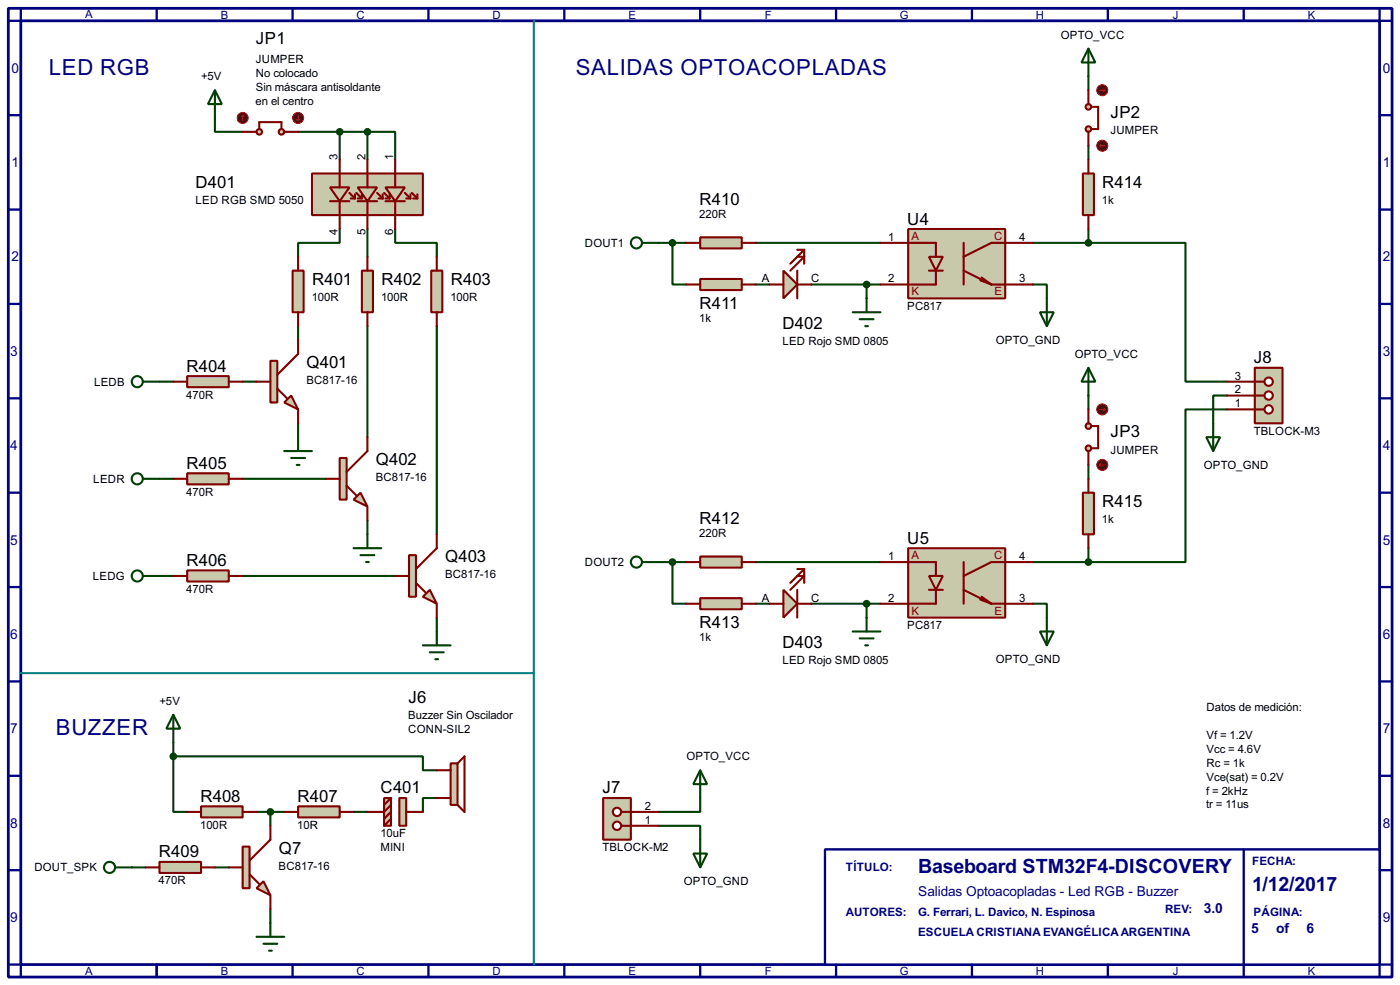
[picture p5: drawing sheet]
<svg xmlns="http://www.w3.org/2000/svg" width="256mm" height="180mm" viewBox="0 0 256 180" stroke-linecap="round" stroke-linejoin="round" font-family="sans-serif">
<path d="M1.5 1.5h253.5v177.3h-253.5zM3.8 3.8h248.9v172.7h-248.9z" fill="none" stroke="#000080" stroke-width=".51"/>
<path d="M3.8 1.5v2.3h-2.3M28.7 1.5v2.3" fill="none" stroke="#000080" stroke-width=".42"/>
<path d="M151.1 155.4h101.6v21.1h-101.6z" fill="#fff" stroke="#000080" stroke-width=".42"/>
<g fill="none" stroke="#000080" stroke-width=".42">
<path d="M53.6 1.5v2.3M78.5 1.5v2.3M103.4 1.5v2.3M128.3 1.5v2.3M153.2 1.5v2.3M178.1 1.5v2.3M202.9 1.5v2.3M227.8 1.5v2.3M252.7 1.5v2.3h2.3M1.5 21.1h2.3M1.5 38.4h2.3M252.7 21.1h2.3"/>
<path d="M252.7 38.4h2.3M1.5 55.6h2.3M252.7 55.6h2.3M1.5 72.9h2.3M252.7 72.9h2.3M1.5 90.2h2.3M252.7 90.2h2.3M1.5 107.4h2.3M252.7 107.4h2.3M1.5 124.7h2.3M252.7 124.7h2.3M1.5 142h2.3"/>
<path d="M1.5 159.3h2.3M227.8 155.4v23.4M252.7 142h2.3M252.7 159.3h2.3M1.5 176.5h2.3v2.3M28.7 176.5v2.3M53.6 176.5v2.3M78.5 176.5v2.3M103.4 176.5v2.3M128.3 176.5v2.3M153.2 176.5v2.3M178.1 176.5v2.3"/>
<path d="M202.9 176.5v2.3M255 176.5h-2.3v2.3"/>
</g>
<g fill="none" stroke="#004000" stroke-width=".38">
<path d="M199.4 14v2.5M39.4 21.6v2.5h5M54.6 24.1h12.7M62.2 24.1v5.1M67.3 24.1h5.1v5.1M67.3 24.1v5.1M199.4 26.7v2.5M54.6 59.7v2.5M62.2 41.9v2.5h-7.6v2.6M67.3 41.9v5.1M67.3 59.7v20.3M72.4 41.9v2.5h7.6v2.6"/>
<path d="M80 59.7v38.1M120.6 44.4h5.1M123.2 44.4v7.7h2.5M138.4 44.4h22.9M138.4 52.1h2.6M148.6 52.1h12.7M158.7 52.1v2.5M189.2 52.1h2.6v2.5M189.2 44.4h10.2M199.4 44.4h17.8v25.4h7.6M199.4 41.9v2.5M29.2 69.8h2.5"/>
<path d="M44.4 69.8h2.6M54.6 77.5v2.5M199.4 72.4v2.5M224.8 72.4h-2.6v5.1M224.8 74.9h-7.6v28h-17.8M29.2 87.6h2.5M44.4 87.6h15.3M67.3 95.2v2.6M199.4 85.1v2.5M29.2 105.4h2.5M44.4 105.4h28M80 113v2.6"/>
<path d="M120.6 102.9h5.1M123.2 102.9v7.6h2.5M138.4 102.9h22.9M138.4 110.5h2.6M148.6 110.5h12.7M158.7 110.5v2.5M189.2 110.5h2.6v2.5M189.2 102.9h10.2M199.4 100.3v2.6M31.7 138.4v10.2h2.6M31.7 138.4h45.8v2.6h2.5M31.7 135.9v2.5"/>
<path d="M24.1 158.7h2.6M39.4 158.7h2.5M47 148.6h5.1M49.5 148.6v2.5M64.8 148.6h2.5M80 146h-2.5v2.6M120.6 151.1h7.7v2.6M128.3 146v2.6h-7.7M49.5 166.4v2.5"/>
</g>
<path d="M166.4 41.9h17.7v12.7h-17.7z" fill="#c8c8aa" stroke="#800000" stroke-width=".38"/>
<path d="M170.2 47h2.5l-1.3 2.5z" fill="#c8c8aa" stroke="#800000" stroke-width=".38"/>
<path d="M161.3 44.4h10.1v2.6M170.2 49.5h2.5M171.4 49.5v2.6h-10.1M176.5 44.4v7.7M176.5 49.5l5.1 2.6M179.6 51.3l2 .8M179.8 50.8l1.8 1.3M181.6 52.1h7.6M189.2 44.4h-7.6l-5.1 2.6" fill="none" stroke="#800000" stroke-width=".38"/>
<path d="M166.4 100.3h17.7v12.7h-17.7z" fill="#c8c8aa" stroke="#800000" stroke-width=".38"/>
<path d="M170.2 105.4h2.5l-1.3 2.5z" fill="#c8c8aa" stroke="#800000" stroke-width=".38"/>
<path d="M161.3 102.9h10.1v2.5M170.2 107.9h2.5M171.4 107.9v2.6h-10.1M176.5 102.9v7.6M176.5 107.9l5.1 2.6M179.6 109.7l2 .8M179.8 109.2l1.8 1.3M181.6 110.5h7.6M189.2 102.9h-7.6l-5.1 2.5" fill="none" stroke="#800000" stroke-width=".38"/>
<path d="M229.9 67.3h5v10.2h-5z" fill="#c8c8aa" stroke="#800000" stroke-width=".38"/>
<path d="M229.9 74.9h1.7" fill="none" stroke="#800000" stroke-width=".38"/>
<circle cx="232.4" cy="74.9" r=".76" fill="#feffff" stroke="#800000" stroke-width=".38"/>
<path d="M229.9 72.4h1.7" fill="none" stroke="#800000" stroke-width=".38"/>
<circle cx="232.4" cy="72.4" r=".76" fill="#feffff" stroke="#800000" stroke-width=".38"/>
<path d="M229.9 69.8h1.7" fill="none" stroke="#800000" stroke-width=".38"/>
<circle cx="232.4" cy="69.9" r=".76" fill="#feffff" stroke="#800000" stroke-width=".38"/>
<path d="M224.8 74.9h5.1M224.8 72.4h5.1M224.8 69.8h5.1" fill="none" stroke="#800000" stroke-width=".38"/>
<path d="M198.4 31.7h2v7.7h-2z" fill="#c8c8aa" stroke="#800000" stroke-width=".38"/>
<path d="M199.4 29.2v2.5M199.4 39.4v2.5" fill="none" stroke="#800000" stroke-width=".38"/>
<path d="M198.4 90.2h2v7.6h-2z" fill="#c8c8aa" stroke="#800000" stroke-width=".38"/>
<path d="M199.4 87.6v2.6M199.4 97.8v2.5" fill="none" stroke="#800000" stroke-width=".38"/>
<path d="M156.2 57.1h5.1M157.5 58.4h2.5M158.5 59.7h.5M158.7 54.6v2.5M156.2 115.6h5.1M157.5 116.8h2.5M158.5 118.1h.5M158.7 113v2.6" fill="none" stroke="#004000" stroke-width=".38"/>
<path d="M128.3 101.9h7.6v2h-7.6z" fill="#c8c8aa" stroke="#800000" stroke-width=".38"/>
<path d="M125.7 102.9h2.6M135.9 102.9h2.5" fill="none" stroke="#800000" stroke-width=".38"/>
<path d="M128.3 43.4h7.6v2.1h-7.6z" fill="#c8c8aa" stroke="#800000" stroke-width=".38"/>
<path d="M125.7 44.4h2.6M135.9 44.4h2.5" fill="none" stroke="#800000" stroke-width=".38"/>
<g fill="none" stroke="#004000" stroke-width=".38">
<path d="M117.6 44.4h3M52.1 82.5h5M53.3 83.8h2.6M54.4 85.1h.5M54.6 80v2.5M67.3 97.8v2.5M64.8 100.3h5M66 101.6h2.6M67.1 102.9h.5M77.5 118.1h5M78.7 119.4h2.6M80 115.6v2.5"/>
<path d="M117.6 102.9h3M79.8 120.6h.5"/>
<circle cx="116.6" cy="44.5" r="1.02"/>
<circle cx="116.6" cy="102.9" r="1.02"/>
</g>
<path d="M53.6 49.5h2v7.6h-2z" fill="#c8c8aa" stroke="#800000" stroke-width=".38"/>
<path d="M54.6 47v2.5M54.6 57.1v2.6" fill="none" stroke="#800000" stroke-width=".38"/>
<path d="M66.3 49.5h2v7.6h-2z" fill="#c8c8aa" stroke="#800000" stroke-width=".38"/>
<path d="M67.3 47v2.5M67.3 57.1v2.6" fill="none" stroke="#800000" stroke-width=".38"/>
<path d="M79 49.5h2v7.6h-2z" fill="#c8c8aa" stroke="#800000" stroke-width=".38"/>
<path d="M80 47v2.5M80 57.1v2.6" fill="none" stroke="#800000" stroke-width=".38"/>
<g fill="none" stroke="#004000" stroke-width=".38">
<path d="M26.2 69.8h3"/>
<circle cx="25.1" cy="69.9" r="1.02"/>
</g>
<path d="M34.3 68.8h7.6v2.1h-7.6z" fill="#c8c8aa" stroke="#800000" stroke-width=".38"/>
<path d="M31.7 69.8h2.6M41.9 69.8h2.5" fill="none" stroke="#800000" stroke-width=".38"/>
<path d="M34.3 86.6h7.6v2h-7.6z" fill="#c8c8aa" stroke="#800000" stroke-width=".38"/>
<path d="M31.7 87.6h2.6M41.9 87.6h2.5" fill="none" stroke="#800000" stroke-width=".38"/>
<path d="M34.3 104.4h7.6v2h-7.6z" fill="#c8c8aa" stroke="#800000" stroke-width=".38"/>
<path d="M31.7 105.4h2.6M41.9 105.4h2.5" fill="none" stroke="#800000" stroke-width=".38"/>
<g fill="none" stroke="#004000" stroke-width=".38">
<path d="M26.2 87.6h3M26.2 105.4h3"/>
<circle cx="25.1" cy="87.6" r="1.02"/>
<circle cx="25.1" cy="105.4" r="1.02"/>
</g>
<path d="M57.1 31.7h20.4v7.7h-20.4z" fill="#c8c8aa" stroke="#800000" stroke-width=".38"/>
<path d="M70.6 34.3h3.6l-1.8 2.5z" fill="#c8c8aa" stroke="#800000" stroke-width=".38"/>
<path d="M70.6 36.8h3.6M74.2 35.3l1 1M74.4 36.3h.8M75.2 35.6v.7M75.4 35.3l1.1 1M75.7 36.3h.8M76.5 35.6v.7" fill="none" stroke="#800000" stroke-width=".38"/>
<path d="M65.5 34.3h3.6l-1.8 2.5z" fill="#c8c8aa" stroke="#800000" stroke-width=".38"/>
<path d="M65.5 36.8h3.6M69.1 35.3l1 1M69.3 36.3h.8M70.1 35.6v.7M70.4 35.3l1 1M70.6 36.3h.8M71.4 35.6v.7" fill="none" stroke="#800000" stroke-width=".38"/>
<path d="M60.5 34.3h3.5l-1.8 2.5z" fill="#c8c8aa" stroke="#800000" stroke-width=".38"/>
<g fill="none" stroke="#800000" stroke-width=".38">
<path d="M60.5 36.8h3.5M62.2 29.2v5.1M62.2 36.8v5.1M64 35.3l1 1M64.3 36.3h.7M65 35.6v.7M65.3 35.3l1 1M65.5 36.3h.8M66.3 35.6v.7M67.3 29.2v5.1M67.3 36.8v5.1M72.4 29.2v5.1"/>
<path d="M72.4 36.8v5.1"/>
</g>
<path d="M97.8 3.8v172.7M3.8 123.2h94" fill="none" stroke="#008080" stroke-width=".38"/>
<path d="M39.4 16.5l1.2 2.5h-2.5zM39.4 16.5v5.1M47 171.4h5.1M48.3 172.7h2.5M49.3 174h.5M49.5 168.9v2.5" fill="none" stroke="#004000" stroke-width=".38"/>
<path d="M29.2 157.7h7.6v2.1h-7.6z" fill="#c8c8aa" stroke="#800000" stroke-width=".38"/>
<path d="M26.7 158.7h2.5M36.8 158.7h2.6" fill="none" stroke="#800000" stroke-width=".38"/>
<g fill="none" stroke="#004000" stroke-width=".38">
<path d="M21.1 158.7h3"/>
<circle cx="20.1" cy="158.8" r="1.02"/>
</g>
<path d="M82.5 139.7h1.3v7.6h-1.3z" fill="#c8c8aa" stroke="#800000" stroke-width=".38"/>
<path d="M83.8 139.7l1.3-1.3v10.2l-1.3-1.3M80 141h2.5M80 146h2.5" fill="none" stroke="#800000" stroke-width=".38"/>
<path d="M54.6 147.6h7.6v2h-7.6z" fill="#c8c8aa" stroke="#800000" stroke-width=".38"/>
<path d="M52.1 148.6h2.5M62.2 148.6h2.6" fill="none" stroke="#800000" stroke-width=".38"/>
<path d="M31.7 130.8l1.3 2.5h-2.5zM31.7 130.8v5.1" fill="none" stroke="#004000" stroke-width=".38"/>
<path d="M47 162.6l1.3-1.3 1.2 2.5z" fill="#c8c8aa" stroke="#800000" stroke-width=".38"/>
<path d="M44.4 154.9h1.3v7.7h-1.3z" fill="#c8c8aa" stroke="#800000" stroke-width=".38"/>
<path d="M41.9 158.7h2.5M49.5 151.1v2.6l-3.8 3.8M45.7 160l1.8 1.8M49.5 163.8v2.6" fill="none" stroke="#800000" stroke-width=".38"/>
<path d="M52.1 73.7l1.2-1.3 1.3 2.5z" fill="#c8c8aa" stroke="#800000" stroke-width=".38"/>
<path d="M49.5 66h1.3v7.7h-1.3z" fill="#c8c8aa" stroke="#800000" stroke-width=".38"/>
<path d="M47 69.8h2.5M50.8 71.1l1.8 1.8M54.6 62.2v2.6l-3.8 3.8M54.6 74.9v2.6" fill="none" stroke="#800000" stroke-width=".38"/>
<path d="M64.8 91.4l1.2-1.2 1.3 2.5z" fill="#c8c8aa" stroke="#800000" stroke-width=".38"/>
<path d="M62.2 83.8h1.3v7.6h-1.3z" fill="#c8c8aa" stroke="#800000" stroke-width=".38"/>
<path d="M59.7 87.6h2.5M63.5 88.9l1.8 1.8M67.3 80v2.5l-3.8 3.9M67.3 92.7v2.5" fill="none" stroke="#800000" stroke-width=".38"/>
<path d="M77.5 109.2l1.2-1.3 1.3 2.6z" fill="#c8c8aa" stroke="#800000" stroke-width=".38"/>
<path d="M74.9 101.6h1.3v7.6h-1.3z" fill="#c8c8aa" stroke="#800000" stroke-width=".38"/>
<path d="M80 97.8v2.5l-3.8 3.8M72.4 105.4h2.5M76.2 106.7l1.8 1.8M80 110.5v2.5" fill="none" stroke="#800000" stroke-width=".38"/>
<path d="M199.4 8.9l1.3 2.5h-2.6zM199.4 8.9v5.1M190.5 57.1h2.5l-1.2 2.6zM191.8 54.6v5.1M199.4 67.3l1.3 2.5h-2.6zM199.4 67.3v5.1M222.2 77.5v5M221 80h2.5l-1.3 2.5zM190.5 115.6h2.5l-1.2 2.5zM191.8 113v5.1" fill="none" stroke="#004000" stroke-width=".38"/>
<g fill="#004000" stroke="#004000" stroke-width=".38">
<circle cx="199.4" cy="44.4" r=".51"/>
<circle cx="199.4" cy="102.9" r=".51"/>
</g>
<path d="M110.5 146h5.1v7.7h-5.1z" fill="#c8c8aa" stroke="#800000" stroke-width=".38"/>
<path d="M113.8 151.1h1.8" fill="none" stroke="#800000" stroke-width=".38"/>
<circle cx="113" cy="151.1" r=".76" fill="#feffff" stroke="#800000" stroke-width=".38"/>
<path d="M113.8 148.6h1.8" fill="none" stroke="#800000" stroke-width=".38"/>
<circle cx="113" cy="148.6" r=".76" fill="#feffff" stroke="#800000" stroke-width=".38"/>
<path d="M115.6 151.1h5M115.6 148.6h5" fill="none" stroke="#800000" stroke-width=".38"/>
<path d="M127 156.2h2.5l-1.2 2.5zM128.3 141l1.2 2.5h-2.5zM128.3 141v5M128.3 153.7v5" fill="none" stroke="#004000" stroke-width=".38"/>
<path d="M143.5 49.5l2.5 2.6-2.5 2.5z" fill="#c8c8aa" stroke="#800000" stroke-width=".38"/>
<path d="M141 52.1h2.5M146 49.5v5.1M146 47h1.3l-2.5 2.5M146 45.7h1.3M146 52.1h2.6M147.3 45.7l-2.5 2.6M147.3 45.7v2.6" fill="none" stroke="#800000" stroke-width=".38"/>
<circle cx="158.7" cy="52.1" r=".51" fill="#004000" stroke="#004000" stroke-width=".38"/>
<path d="M128.3 51.1h7.6v2h-7.6z" fill="#c8c8aa" stroke="#800000" stroke-width=".38"/>
<path d="M125.7 52.1h2.6M135.9 52.1h2.5" fill="none" stroke="#800000" stroke-width=".38"/>
<circle cx="123.2" cy="44.4" r=".51" fill="#004000" stroke="#004000" stroke-width=".38"/>
<path d="M143.5 107.9l2.5 2.6-2.5 2.5z" fill="#c8c8aa" stroke="#800000" stroke-width=".38"/>
<path d="M141 110.5h2.5M146 107.9v5.1M146 105.4h1.3l-2.5 2.5M146 104.1h1.3M146 110.5h2.6M147.3 104.1l-2.5 2.6M147.3 104.1v2.6" fill="none" stroke="#800000" stroke-width=".38"/>
<path d="M128.3 109.5h7.6v2h-7.6z" fill="#c8c8aa" stroke="#800000" stroke-width=".38"/>
<path d="M47.5 23.6v-1.2h4.1v1.2M125.7 110.5h2.6M135.9 110.5h2.5" fill="none" stroke="#800000" stroke-width=".38"/>
<g fill="#004000" stroke="#004000" stroke-width=".38">
<circle cx="158.7" cy="110.5" r=".51"/>
<circle cx="123.2" cy="102.9" r=".51"/>
</g>
<g fill="#c8c8aa" stroke="#800000" stroke-width=".38">
<circle cx="47.5" cy="24.1" r=".51"/>
<circle cx="51.6" cy="24.1" r=".51"/>
</g>
<path d="M44.4 24.1h2.6M52.1 24.1h2.5" fill="none" stroke="#800000" stroke-width=".38"/>
<circle cx="44.4" cy="21.6" r="1.02" fill="#400000" stroke="#f00" stroke-width=".18"/>
<path d="M44.4 21.1l-.2 .2M44.4 21.1l.3 .2M44.4 21.1v1" fill="none" stroke="#f00" stroke-width=".18"/>
<circle cx="54.6" cy="21.6" r="1.02" fill="#400000" stroke="#f00" stroke-width=".18"/>
<path d="M54.4 21.8l.2 .3M54.6 21.1v1M54.9 21.8l-.3 .3" fill="none" stroke="#f00" stroke-width=".18"/>
<path d="M36.8 147.6h7.6v2h-7.6z" fill="#c8c8aa" stroke="#800000" stroke-width=".38"/>
<path d="M34.3 148.6h2.5M44.4 148.6h2.6" fill="none" stroke="#800000" stroke-width=".38"/>
<g fill="#004000" stroke="#004000" stroke-width=".38">
<circle cx="67.3" cy="24.1" r=".51"/>
<circle cx="62.2" cy="24.1" r=".51"/>
</g>
<g fill="#c8c8aa" stroke="#800000" stroke-width=".38">
<path d="M73.2 146h1.2v5.1h-1.2z"/>
<path d="M70.4 146h1.2v5.1h-1.2z"/>
</g>
<path d="M199.9 19.6h1.3v4h-1.3M71.6 147.3l-1.2 1.3h-3.1M71.6 149.9l-1.2 1.2M71.6 148.6l-1.2 1.3M71.6 146l-1.2 1.3M74.4 148.6h3.1" fill="none" stroke="#800000" stroke-width=".38"/>
<g fill="#004000" stroke="#004000" stroke-width=".38">
<circle cx="31.7" cy="138.4" r=".51"/>
<circle cx="49.5" cy="148.6" r=".51"/>
</g>
<g fill="#c8c8aa" stroke="#800000" stroke-width=".38">
<circle cx="199.4" cy="19.6" r=".51"/>
<circle cx="199.4" cy="23.6" r=".51"/>
</g>
<path d="M199.4 16.5v2.5M199.4 24.1v2.6" fill="none" stroke="#800000" stroke-width=".38"/>
<circle cx="201.9" cy="16.5" r="1.02" fill="#400000" stroke="#f00" stroke-width=".18"/>
<path d="M201.4 16.5h1M202.2 16.3l.2 .2M202.4 16.5l-.2 .3" fill="none" stroke="#f00" stroke-width=".18"/>
<circle cx="201.9" cy="26.7" r="1.02" fill="#400000" stroke="#f00" stroke-width=".18"/>
<path d="M201.4 26.7l.3 .2M201.4 26.7h1M201.7 26.4l-.3 .3" fill="none" stroke="#f00" stroke-width=".18"/>
<path d="M199.9 78h1.3v4h-1.3" fill="none" stroke="#800000" stroke-width=".38"/>
<g fill="#c8c8aa" stroke="#800000" stroke-width=".38">
<circle cx="199.4" cy="78" r=".51"/>
<circle cx="199.4" cy="82" r=".51"/>
</g>
<path d="M199.4 74.9v2.6M199.4 82.5v2.6" fill="none" stroke="#800000" stroke-width=".38"/>
<circle cx="201.9" cy="74.9" r="1.02" fill="#400000" stroke="#f00" stroke-width=".18"/>
<path d="M201.4 74.9h1M202.2 74.7l.2 .2M202.4 74.9l-.2 .3" fill="none" stroke="#f00" stroke-width=".18"/>
<circle cx="201.9" cy="85.1" r="1.02" fill="#400000" stroke="#f00" stroke-width=".18"/>
<path d="M201.4 85.1l.3 .2M201.4 85.1h1M201.7 84.8l-.3 .3" fill="none" stroke="#f00" stroke-width=".18"/>
<g font-size="4.5" fill="#000080">
<text x="9" y="13.8">LED RGB</text>
<text x="105.5" y="13.8">SALIDAS OPTOACOPLADAS</text>
<text x="10.2" y="134.5">BUZZER</text>
</g>
<g font-size="4" fill="#000080">
<text x="168.2" y="159.7">Baseboard STM32F4-DISCOVERY</text>
<text x="229.4" y="163.1">1/12/2017</text>
</g>
<g font-size="3.4">
<text x="46.9" y="8.1">JP1</text>
<text x="203.4" y="21.6">JP2</text>
<text x="35.8" y="34.3">D401</text>
<text x="201.9" y="34.3">R414</text>
<text x="128.2" y="37.5">R410</text>
<text x="166.2" y="41.1">U4</text>
<text x="57.2" y="52.1">R401</text>
<text x="69.9" y="52.1">R402</text>
<text x="82.6" y="52.1">R403</text>
<text x="128.2" y="56.6">R411</text>
<text x="143.4" y="60.2">D402</text>
<text x="34.2" y="68">R404</text>
<text x="56.1" y="67.4">Q401</text>
<text x="229.7" y="66.5">J8</text>
<text x="203.4" y="80.1">JP3</text>
<text x="34.2" y="85.8">R405</text>
<text x="68.8" y="85.1">Q402</text>
<text x="128.2" y="95.9">R412</text>
<text x="201.9" y="92.8">R415</text>
<text x="166.2" y="99.5">U5</text>
<text x="34.2" y="103.5">R406</text>
<text x="81.5" y="102.9">Q403</text>
<text x="128.2" y="115">R413</text>
<text x="143.4" y="118.5">D403</text>
<text x="74.8" y="128.7">J6</text>
<text x="36.7" y="146.7">R408</text>
<text x="54.5" y="146.7">R407</text>
<text x="69.7" y="145.2">C401</text>
<text x="110.4" y="145.2">J7</text>
<text x="29.1" y="156.9">R409</text>
<text x="51.1" y="156.2">Q7</text>
</g>
<g font-size="2.8" fill="#000080">
<text x="2.1" y="13.3">0</text>
<text x="253.3" y="13.3">0</text>
<text x="2.1" y="30.6">1</text>
<text x="253.3" y="30.6">1</text>
<text x="2.1" y="47.8">2</text>
<text x="253.3" y="47.8">2</text>
<text x="1.9" y="65.1">3</text>
<text x="253.3" y="65.1">3</text>
<text x="1.9" y="82.4">4</text>
<text x="253.3" y="82.4">4</text>
<text x="1.9" y="99.7">5</text>
<text x="253.3" y="99.7">5</text>
<text x="1.9" y="116.9">6</text>
<text x="253.3" y="116.9">6</text>
<text x="1.9" y="134.2">7</text>
<text x="253.3" y="134.2">7</text>
<text x="1.9" y="151.5">8</text>
<text x="253.3" y="151.5">8</text>
<text x="168.2" y="163.9">Salidas Optoacopladas - Led RGB - Buzzer</text>
<text x="220.6" y="167.2">3.0</text>
<text x="1.9" y="168.7">9</text>
<text x="229.2" y="170.7">5</text>
<text x="233.8" y="170.7">of</text>
<text x="239.4" y="170.7">6</text>
<text x="253.3" y="168.7">9</text>
</g>
<g font-size="2.4" fill="#000080">
<text x="155" y="159.3">TÍTULO:</text>
<text x="229.4" y="158.3">FECHA:</text>
<text x="155" y="167.7">AUTORES:</text>
<text x="168.2" y="167.7">G. Ferrari, L. Davico, N. Espinosa</text>
<text x="213.4" y="167.1">REV:</text>
<text x="229.7" y="167.7">PÁGINA:</text>
<text x="168.2" y="171.3">ESCUELA CRISTIANA EVANGÉLICAARGENTINA</text>
</g>
<g font-size="2.3" fill="#000080">
<text x="15.6" y="3.3">A</text>
<text x="40.5" y="3.5">B</text>
<text x="65.3" y="3.5">C</text>
<text x="90.2" y="3.5">D</text>
<text x="115.1" y="3.5">E</text>
<text x="140.1" y="3.5">F</text>
<text x="164.8" y="3.5">G</text>
<text x="189.8" y="3.5">H</text>
<text x="214.9" y="3.5">J</text>
<text x="239.6" y="3.5">K</text>
<text x="15.6" y="178.5">A</text>
<text x="40.5" y="178.5">B</text>
<text x="65.3" y="178.5">C</text>
<text x="90.2" y="178.5">D</text>
<text x="115.1" y="178.5">E</text>
<text x="140.1" y="178.5">F</text>
<text x="164.8" y="178.5">G</text>
<text x="189.8" y="178.5">H</text>
<text x="214.9" y="178.5">J</text>
<text x="239.6" y="178.5">K</text>
</g>
<g font-size="2.3">
<text x="46.9" y="11.5">JUMPER</text>
<text x="194.3" y="7.1">OPTO_VCC</text>
<text x="36.8" y="14.7">+5V</text>
<text x="46.9" y="14.1">No colocado</text>
<text x="46.9" y="16.6">Sin máscara antisoldante</text>
<text x="46.8" y="19.1">en el centro</text>
<text x="61.8" y="29.2" transform="rotate(-90 61.8 29.2)">3</text>
<text x="66.9" y="29.2" transform="rotate(-90 66.9 29.2)">2</text>
<text x="72" y="29.2" transform="rotate(-90 72 29.2)">1</text>
<text x="203.4" y="24.6">JUMPER</text>
<text x="35.8" y="37.3">LED RGB SMD 5050</text>
<text x="128.1" y="40">220R</text>
<text x="201.8" y="37.3">1k</text>
<text x="61.8" y="43.1" transform="rotate(-90 61.8 43.1)">4</text>
<text x="66.9" y="43.1" transform="rotate(-90 66.9 43.1)">5</text>
<text x="72" y="43.1" transform="rotate(-90 72 43.1)">6</text>
<text x="107.1" y="45.2">DOUT1</text>
<text x="162.7" y="44.1">1</text>
<text x="186.7" y="44.1">4</text>
<text x="139.6" y="51.7">A</text>
<text x="148.6" y="51.7">C</text>
<text x="162.7" y="51.7">2</text>
<text x="186.7" y="51.7">3</text>
<text x="57.1" y="55.1">100R</text>
<text x="69.8" y="55.1">100R</text>
<text x="82.5" y="55.1">100R</text>
<text x="128.1" y="59">1k</text>
<text x="166.2" y="56.7">PC817</text>
<text x="143.3" y="63.1">LED Rojo SMD 0805</text>
<text x="182.5" y="62.9">OPTO_GND</text>
<text x="196.9" y="65.5">OPTO_VCC</text>
<text x="17.2" y="70.6">LEDB</text>
<text x="56.1" y="70.3">BC817-16</text>
<text x="226.2" y="69.5">3</text>
<text x="34.1" y="73">470R</text>
<text x="226.2" y="74.5">1</text>
<text x="226.2" y="72">2</text>
<text x="203.4" y="83">JUMPER</text>
<text x="229.7" y="79.6">TBLOCK-M3</text>
<text x="17.1" y="88.3">LEDR</text>
<text x="68.8" y="88.1">BC817-16</text>
<text x="220.6" y="85.8">OPTO_GND</text>
<text x="34.1" y="90.8">470R</text>
<text x="201.8" y="95.7">1k</text>
<text x="128.1" y="98.3">220R</text>
<text x="17" y="106.1">LEDG</text>
<text x="81.5" y="105.8">BC817-16</text>
<text x="107.1" y="103.6">DOUT2</text>
<text x="162.7" y="102.5">1</text>
<text x="186.7" y="102.5">4</text>
<text x="34.1" y="108.5">470R</text>
<text x="139.6" y="110.1">A</text>
<text x="148.6" y="110.1">C</text>
<text x="162.7" y="110.1">2</text>
<text x="186.7" y="110.1">3</text>
<text x="128.1" y="117.4">1k</text>
<text x="166.2" y="115.1">PC817</text>
<text x="143.3" y="121.5">LED Rojo SMD 0805</text>
<text x="182.5" y="121.4">OPTO_GND</text>
<text x="29.2" y="129">+5V</text>
<text x="74.8" y="131.6">Buzzer Sin Oscilador</text>
<text x="221" y="130.2">Datos de medición:</text>
<text x="74.8" y="134.2">CONN-SIL2</text>
<text x="221" y="135.3">Vf = 1.2V</text>
<text x="221" y="137.8">Vcc = 4.6V</text>
<text x="125.8" y="139.1">OPTO_VCC</text>
<text x="221" y="140.3">Rc = 1k</text>
<text x="221" y="142.9">Vce(sat) = 0.2V</text>
<text x="118.1" y="148.2">2</text>
<text x="221" y="145.4">f = 2kHz</text>
<text x="221" y="148">tr = 11us</text>
<text x="36.7" y="151.7">100R</text>
<text x="54.4" y="151.7">10R</text>
<text x="69.7" y="153.2">10uF</text>
<text x="69.7" y="155.7">MINI</text>
<text x="110.4" y="155.7">TBLOCK-M2</text>
<text x="118.1" y="150.7">1</text>
<text x="6.3" y="159.5">DOUT_SPK</text>
<text x="29" y="161.8">470R</text>
<text x="51" y="159.2">BC817-16</text>
<text x="125.3" y="162">OPTO_GND</text>
</g>
<g font-size="2.3" fill="#800000">
<text x="167" y="43.9">A</text>
<text x="182.2" y="43.9">C</text>
<text x="167" y="54.1">K</text>
<text x="182.2" y="54.1">E</text>
<text x="167" y="102.3">A</text>
<text x="182.2" y="102.3">C</text>
<text x="167" y="112.5">K</text>
<text x="182.2" y="112.5">E</text>
</g>
</svg>
